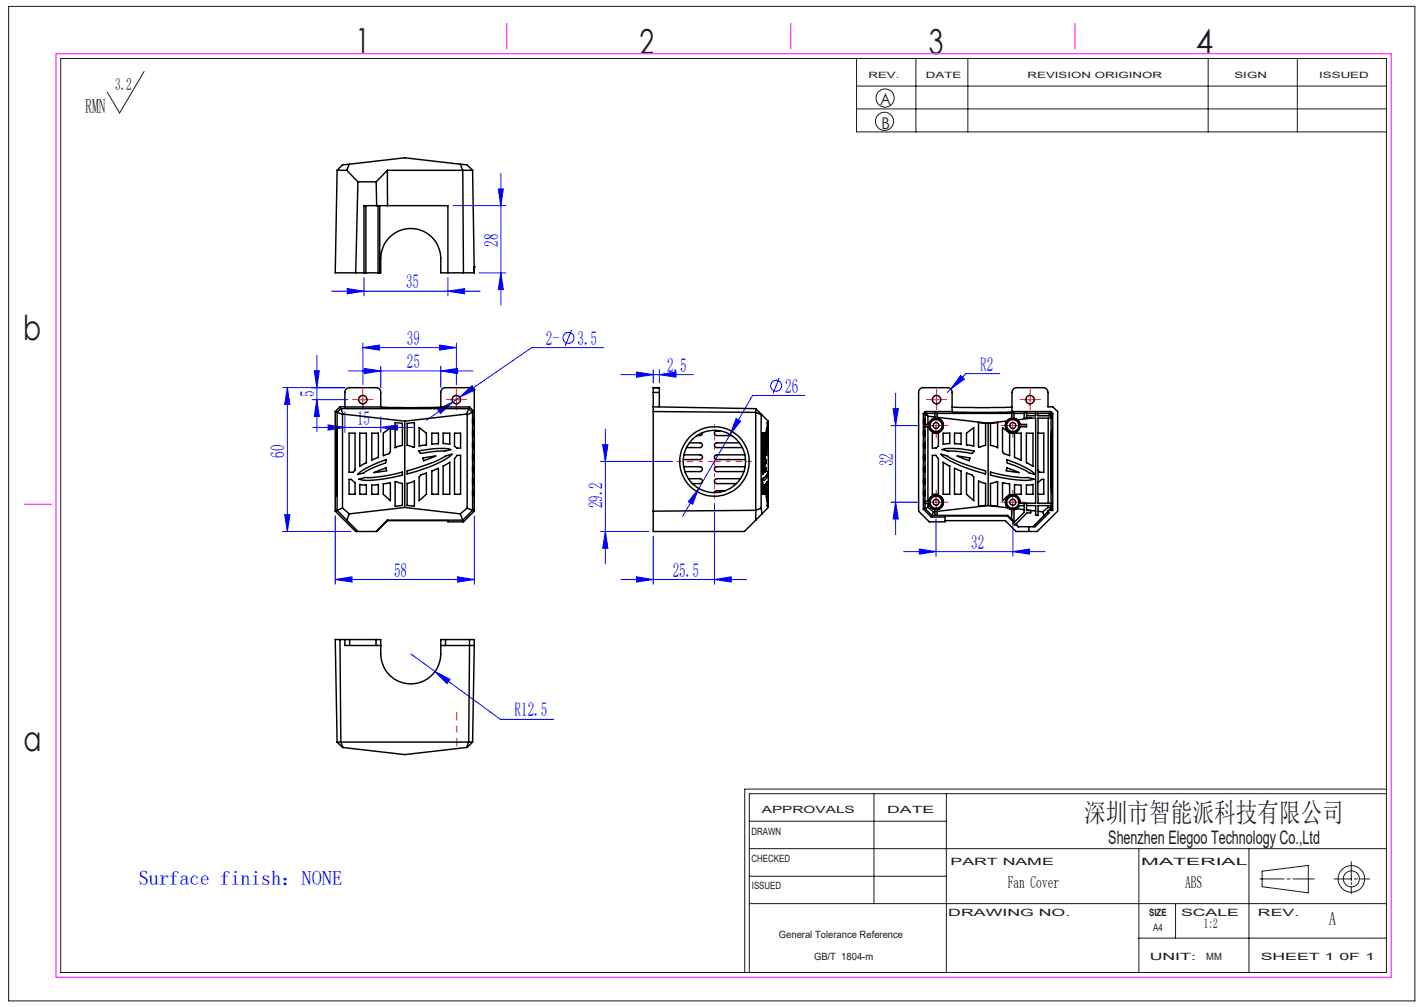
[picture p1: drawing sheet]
<svg xmlns="http://www.w3.org/2000/svg" width="297mm" height="210mm" viewBox="0 0 297 210" stroke-linecap="round" stroke-linejoin="round" font-family="sans-serif">
<g fill="none" stroke="#00f" stroke-width=".21">
<path d="M103.9 39.4h1.1l-.5 3.5zM104.5 36.2v27.4M75.9 57.9v3.8M93.4 57.9v3.8M94.4 42.9h11.1M99.9 56.9h5.6M104.5 56.9l.5 3.5h-1.1zM65.5 77.3h1.1l-.5 3.5zM66.1 74.1v16M69.2 60.7h31M72.4 60.2l3.5 .5-3.5 .6zM72.7 77.4h25.9"/>
<path d="M75.7 72.5l3.5-.5v1zM75.7 72.5h19.5M75.7 71.5v8.7M75.9 76.8l3.5 .6-3.5 .5zM79.4 76.4v4.4M91.7 72l3.5 .5-3.5 .5zM91.9 77.4l3.5-.6v1.1zM91.9 76.4v4.4M93.4 60.7l3.5-.5v1.1zM95.2 71.5v8.7M119.2 68.8l-1.3 3.3M125.9 72.5h-15l-15 10.3"/>
<path d="M129.5 78.1h15.1M132.8 77.6l3.4 .5-3.4 .6zM136.2 77.1v2.7M137.5 78.1l3.5-.5v1.1zM137.5 77.1v2.7M162.5 78.8l-1.3 3.3M200.4 78.3l.8 .7-2.9 2.1zM208.5 77.9h-7l-3.2 3.2M58.9 80.8h13M59.9 80.8l.6 3.5h-1.1zM59.9 80.8v30M65.1 83.4h7.4"/>
<path d="M65.2 89.1h20.9M66.1 83.4l.5 3.4h-1.1zM68.4 88.6l3.5 .5-3.5 .6zM71.9 85.9v4.3M79.4 89.1l3.5-.5v1.1zM79.4 86.9v3.3M91.3 85.4l3.1-1.6-2.5 2.4zM94.4 83.8l-5.5 3.9M95.9 82.8l2.6-2.4 .6 .9zM95.9 82.8l-1.5 1M125.2 96.2h15.1M125.7 92.7h1.1l-.5 3.5z"/>
<path d="M126.3 89.5v28.1M152.3 90.6l-6.6 11.3M153.5 87.3l1 .5-2.2 2.8zM167.9 82.5h-10.9l-4.7 8.1M185.8 88.8h5.9M186.3 85.2h1.1l-.6 3.6zM186.8 82v29.5M198.3 81.1l-.7 .7M58.9 110.8h14.3M59.4 107.3h1.1l-.6 3.5zM69.9 107.6v14.2M98.9 107.6v14.2"/>
<path d="M125.2 110.8h10.1M126.3 110.8l.5 3.5h-1.1zM136.2 111.8v10M145.7 101.9l-1.2 3.3-1-.6zM145.7 101.9l-3.3 5.8M149 105v16.8M185.8 104.7h5.9M186.8 104.7l.6 3.5h-1.1zM188.5 115h29.4M191.7 114.5l3.5 .5-3.5 .6zM195.2 108.2v7.8M211.2 115l3.5-.5v1.1z"/>
<path d="M211.2 108.2v7.8M69.9 120.9l3.5-.6v1.1zM69.9 120.9h29M85.7 136.4l5 3.6M95.4 120.3l3.5 .6-3.5 .5zM129.5 120.9h26.2M132.8 120.3l3.4 .6-3.4 .5zM149 120.9l3.5-.6v1.1zM90.7 140l3.2 1.7-.7 .8zM90.7 140l13.7 10h11.1"/>
<circle cx="118.6" cy="70.5" r="1.14"/>
<circle cx="161.9" cy="80.4" r="1.15"/>
</g>
<g fill="none" stroke="#191924" stroke-width=".21">
<path d="M1.8 1.3h293.3v207.4h-293.3zM12.7 12.2h276.5v190.6h-276.5zM30.1 14.9l-5.2 8.7-2.5-4.4M178.6 12.2v15.3h110.6M178.6 17.9h110.6M191 12.2v15.3M201.9 12.2v15.3M252 12.2v15.3M270.6 12.2v15.3M178.6 22.7h110.6M156.3 177h132.9M156.3 171.3h41.1"/>
<path d="M182.3 165.5v22.9M197.4 165.5v37.3M237.5 177v25.8M260.5 177v25.8M281.8 179.7v4M289.2 165.5h-132.9v37.3M289.2 164.6h-133.9v38.2M156.3 188.4h132.9M156.3 182.7h41.1M237.5 195.6h51.7M245.2 188.4v7.2M262.8 183.3h5"/>
<path d="M263.2 181.7l9.7-1.2v5.7l-9.7-1.3zM268.4 183.3h.7M269.7 183.3h4.4M278.2 183.3h3.6M281.8 184v.4M281.8 184.8v1.6M282.5 183.3h.6M283.7 183.3h1.9"/>
<circle cx="184.5" cy="25.3" r="1.9"/>
<circle cx="184.6" cy="20.4" r="1.89"/>
<circle cx="281.9" cy="183.3" r="1.68"/>
<circle cx="281.9" cy="183.3" r="2.77"/>
</g>
<path d="M146.5 96.2h-5.2M149 93.7v-5.2M149 98.7v5.3M151.5 96.2h5.3" fill="none" stroke="#f00" stroke-width=".21" stroke-dasharray="30.5 1.3 1.3 1.3" stroke-dashoffset="29.8"/>
<g fill="none" stroke="#f00" stroke-width=".21" stroke-dasharray="30.5 1.3 1.3 1.3">
<path d="M74.4 83.3h-.8M75.7 84.6v.8M75.7 82.1v-.9M76.9 83.3h.9M93.9 83.3h-.8M95.2 84.6v.8M95.2 82.1v-.9M96.4 83.3h.9M194 88.7h-1.3M194.1 83.3h-.9M195.2 87.5v-1.3M195.2 90v1.2"/>
<path d="M195.3 82.1v-.9M195.3 84.6v.8M196.5 88.7h1.2M196.6 83.3h.9M210 88.7h-1.3M211.2 87.5v-1.3M211.2 90v1.2M212.5 88.7h1.2M213.6 83.3h-.9M214.8 82.1v-.9M214.8 84.6v.8M216.1 83.3h.9"/>
<path d="M194 104.7h-1.3M195.2 103.5v-1.3M195.2 106v1.2M196.5 104.7h1.2M210 104.7h-1.3M211.2 103.5v-1.3M211.2 106v1.2M212.5 104.7h1.2"/>
</g>
<g fill="none" stroke="#f00" stroke-width=".21">
<path d="M74.4 83.4h2.5M75.7 82.1v2.5M93.9 83.4h2.5M95.2 82.1v2.5M147.7 96.2h2.5M149 95v2.5M194 88.8h2.5M194.1 83.4h2.5M195.2 87.5v2.5M195.3 82.1v2.5M210 88.8h2.5M211.2 87.5v2.5"/>
<path d="M213.6 83.4h2.5M214.8 82.1v2.5M194 104.7h2.5M195.2 103.5v2.5M210 104.7h2.5M211.2 103.5v2.5"/>
</g>
<path d="M95.3 155.6v-7" fill="none" stroke="#f00" stroke-width=".21" stroke-dasharray="30.5 1.3 1.3 1.3" stroke-dashoffset="28.9"/>
<path d="M11.7 11.2h278.5v192.6h-278.5zM105.7 4.9v5.3M164.9 4.9v5.3M224.2 4.9v5.3M5 105.2h5.8" fill="none" stroke="#f0f" stroke-width=".21"/>
<g fill="#00f">
<path d="M137.5 78.1l3.5-.5v1.1zM132.8 77.6l3.4 .5-3.4 .6z"/>
<path d="M91.3 85.4l.6 .8 2.5-2.4zM95.9 82.8l3.2-1.5-.6-.9zM145.7 101.9l-2.2 2.7 1 .6zM153.5 87.3l-1.2 3.3 2.2-2.8zM200.4 78.3l-2.1 2.8 2.9-2.1zM90.7 140l2.5 2.5 .7-.8z"/>
<path d="M72.4 60.2l3.5 .5-3.5 .6zM93.4 60.7l3.5-.5v1.1z"/>
<path d="M75.7 72.5l3.5-.5v1zM91.7 72l3.5 .5-3.5 .5zM69.9 120.9l3.5-.6v1.1zM95.4 120.3l3.5 .6-3.5 .5zM75.9 76.8l3.5 .6-3.5 .5zM91.9 77.4l3.5-.6v1.1zM68.4 88.6l3.5 .5-3.5 .6zM79.4 89.1l3.5-.5v1.1z"/>
<path d="M125.7 92.7h1.1l-.5 3.5zM126.3 110.8l.5 3.5h-1.1z"/>
<path d="M186.3 85.2h1.1l-.6 3.6zM186.8 104.7l.6 3.5h-1.1zM103.9 39.4h1.1l-.5 3.5zM104.5 56.9l.5 3.5h-1.1z"/>
<path d="M59.9 80.8l.6 3.5h-1.1zM59.4 107.3h1.1l-.6 3.5zM65.5 77.3h1.1l-.5 3.5zM66.1 83.4l.5 3.4h-1.1z"/>
<path d="M132.8 120.3l3.4 .6-3.4 .5zM149 120.9l3.5-.6v1.1zM191.7 114.5l3.5 .5-3.5 .6zM211.2 115l3.5-.5v1.1z"/>
</g>
<g fill="none" stroke="#000" stroke-width=".3">
<path d="M70.3 35.5l-.4 21.4h9.5v-3a6.3 6.3 0 0 1 6.3-6.3 6.3 6.3 0 0 1 6.2 6.3v3h7M70.3 35.5h2M72.3 35.5l2.3 2.4M72.8 34.2l11.6-1.3 11.6 1.3M72.8 34.2l-.5 1.3M72.8 34.2l-1.4 .2-1.1 1.1M74.6 37.9l-.4 19M74.6 37.9h3.9M78.5 37.9l.1 5M80.8 35.5h17.8M80.8 35.5l-2.3 2.4M80.8 35.5v7.4"/>
<path d="M96 34.2l.5 1.3 .2 21.4M96 34.2l1.4 .2 1.2 1.1M98.6 35.5l.3 21.4M75.9 56.9v-14h17.5v14M76.3 42.9v14M78.8 42.9v14M79.2 42.9v14M98.9 55.7h.1M98.9 55.7v1.2M69.9 85.8v20.8M69.9 85.8l.4 .2M70.2 89.1v.1"/>
<path d="M70.2 89.1l.1 3.7-.1 10.6M70.2 89.1l-.1-.1-.1 3.1 .1 11.4 .1-.1M70.3 86l1.1 .5M70.3 86v20.4M70.9 84.8l.2 .4M70.9 84.8h1M70.9 84.8l-1 1M71.1 85.2l.4 1.2M71.1 85.2h26.7M71.1 85.2l-.8 .8M71.4 86.5v19.5M71.5 86.4l12.9 1.4"/>
<path d="M71.5 86.4l-.1 .1M72.2 81.1l.5-.3h5.7a.96 .96 0 0 1 1 1v3.1h-7.5v-3.3zM72.8 100h.5l.7 .6v2.5h-1.2zM72.8 90.3h1.2v7.7l-.3 .5h-.9zM74.6 98.9l.6-.5 1.5-.9 3.8-1.7-.1 .7-2.5 1-2.1 1.1zM74.9 99.9l1.2-.3a26.8 26.8 0 0 0 7.8-1.1v.6a23.1 23.1 0 0 1-8.7 .9zM75 90.3h1.4v6.2l-1.4 .8zM77.5 90.3h1.4v5.1l-1.4 .5zM78 98.6l2.5-1 .1 .6zM79.4 84.9l4.9 .1 7.6-.1M79.9 90.3l1.5-1.1-.1 5.1a1.04 1.04 0 0 1-1 .6l-.4 .1zM82.4 88.1l1.5 .2v4.6l-1.5 .5z"/>
<path d="M84.4 87.8v18M84.9 88.3l1.5-.2v5.1l-1.5-.3zM84.9 98.2l2.5-.7a20.2 20.2 0 0 0 5.6-2.4l1.3-.4-.3 .3a24.8 24.8 0 0 1-9.1 3.8zM87.3 94l4.5-.5h1.5l.7 .3-1.3 .3-2.4 .1-2.6 .4zM87.4 89.2l1.5 1.1v2.5l-1.5 .2zM87.7 99.1l1.2-.4v4.4l-1.5 1.3v-4.9zM88.2 95.5l2.7-.4-2.5 1zM90.1 98.2l1.3-.5v5.4h-1.3zM90.1 90.3h1.3v2.2l-1.3 .1zM91.9 84.9v-3.1a.96 .96 0 0 1 1-1h5a.96 .96 0 0 1 1 1v24.8M91.9 84.9h6M92.4 97.2l1.4-.8v6.7h-1.4z"/>
<path d="M92.4 90.3h1.4v2.3l-1.4-.1zM94.8 90.3h1.3v3.1h-.8l-.5-.3zM95.3 95h.8v8.1h-1.3v-7.5zM97.3 86.4l-12.9 1.4M97.3 86.4l.1 .1M97.4 86.5v19.5M97.8 85.2l-.5 1.2M97.8 85.2l.8 .8M97.9 84.9l1 .9-.3 .2M97.9 84.9l-.1 .3M98.6 87.3h.3v1h-.3zM98.6 89.8h.3v1h-.3z"/>
<path d="M98.6 94.9h.3v.9h-.3zM98.6 92.3h.3v1h-.3zM98.6 97.3h.3v1h-.3zM98.6 99.8h.3v1.1h-.3zM98.6 86l-1.2 .5M98.6 86v20.4M98.7 87.3v1M98.7 89.8v1M98.7 94.9v.9M98.7 92.3v1M98.7 97.3v1M98.7 99.8v1.1"/>
<path d="M136.2 81.8v-1h1.3v1M136.2 81.8v29h19.1l3.6-3.6M136.2 84.8l21.4 .4M136.2 85.8l21.4 .2 1.1 .5M136.2 81.8h1.3M137.5 81.8v3.1M142.6 97.3h3.4a.51 .51 0 0 1 .5 .5 .51 .51 0 0 1-.5 .5h-3.2M142.7 94.9h3.3a.49 .49 0 0 1 .5 .4 .49 .49 0 0 1-.5 .5h-3.5M143.6 99.8h2.4a.51 .51 0 0 1 .5 .5 .51 .51 0 0 1-.5 .6h-1.6M143.8 92.3h2.2a.49 .49 0 0 1 .5 .5 .49 .49 0 0 1-.5 .5h-2.8M146.5 90.2l-.2 .6h-.9M150.1 89.8h-.6a.49 .49 0 0 0-.5 .5 .49 .49 0 0 0 .5 .5h3.1"/>
<path d="M154.2 92.3h-4.7a.49 .49 0 0 0-.5 .5 .49 .49 0 0 0 .5 .5h5.3M154.4 99.8h-4.9a.51 .51 0 0 0-.5 .5 .51 .51 0 0 0 .5 .6h4.1M155.4 94.9h-5.9a.49 .49 0 0 0-.5 .4 .49 .49 0 0 0 .5 .5h6M155.4 97.3h-5.9a.51 .51 0 0 0-.5 .5 .51 .51 0 0 0 .5 .5h5.7M157.6 85.2v23.3M157.6 85.2l2.6 2.6v18l-1.3 1.4M158.7 86.4v19.6M158.9 100l.2 .6v2.5h-.2zM158.9 90.3h.2l-.1 8.2h-.1zM158.9 98h.2M159.1 98.6h.1M159.2 90.3h.1v6.2l-.1 .8z"/>
<path d="M159.2 96.5h.1M159.3 99.6h.1M159.5 95.4h.1M159.6 96.5h.2M159.6 95.4v-5.1h-.1v5.6l.1-.5M159.6 95.4h.1M159.6 98.2h.2M159.7 95h.1M159.7 94.6h.2M159.7 94.2h.2M159.8 96.5v-.7l-.7 3.1 .1-.3M159.8 96.5l-.6 2.1"/>
<path d="M159.8 97.6v.6l-.3 .4zM159.8 99.1h.4M159.9 94.6l-.2 .4M159.9 94.2v.4M159.9 94.2v-5l-.2 1.1v4.7M160 88.3h.2M160 92.9h.2M160.2 88.3l-.2-.2v5.3l.2-.5M160.2 99.1v-.6l-.5 .9-.4 .2M160.2 99.1l-.5 .8-.3 .3-.3-.3 .2-.3M160.2 88.3v4.6M192.6 86.2v20"/>
<path d="M192.6 86.2l.7 .3M192.7 87.3h.1v1h-.2zM192.7 89.8h.1v1h-.2zM192.7 92.3h.1v1h-.2zM192.7 94.9h.1v.9h-.2zM192.7 97.3h.1v1h-.2zM192.7 99.8h.1v1.1l-.2-.1zM192.8 87.4l.1-.1v1h-.1zM192.8 94.9h.1v.9h-.1zM192.8 92.3h.1v1h-.1zM192.8 99.9l.1-.1v1.1l-.1-.1zM192.8 89.8h.1v1h-.1z"/>
<path d="M192.8 97.3h.1v1h-.1zM193 85.8h5.6M193 85.8l-.4 .4M193 85.8l.1 .4M193.1 86.2h20.5M193.1 86.2l-.2 .2v19.6M193.1 86.2l.2 .3M193.3 86.5l.2 .3M193.5 86.8v1.7M193.5 89v15.5M193.5 86.8l1.5 .2M194.5 95h.7l.5 .6v7.5h-1.2z"/>
<path d="M194.5 90.3h1.2v2.8l-.5 .3h-.7zM195 86.2v1.1a1.53 1.53 0 0 0-1.3 1.2h-.8M195 87.2l-.8 .4-.5 .9M195.5 86.2v1.1a1.5 1.5 0 0 1 .8 2.5 1.5 1.5 0 0 1-2.6-.8h-.8M195.5 87.2a1.55 1.55 0 0 1 .9 2.6 1.55 1.55 0 0 1-2.7-.8M195.5 87l10.6 1.3M196.3 94.7l1.2 .4 .5 .3a36.4 36.4 0 0 0 7.6 2.8v.6a25.8 25.8 0 0 1-9.1-3.8zM196.5 93.8l.7-.3h1.5l4.5 .5-.4 .6-2.6-.4-2.4-.1zM196.7 96.4l1.4 .8v5.9h-1.4zM196.7 90.3h1.4v2.2l-1.4 .1zM198.6 84.9l4.8 .1 7.7-.1M199.1 90.3h1.3v2.3l-1.3-.1z"/>
<path d="M199.1 97.7l1.3 .5v4.9h-1.3zM199.6 95.1l2.7 .4-.2 .6zM201.6 98.7l.4 .1a1.22 1.22 0 0 1 1.1 .7v4.9l-1.5-1.3zM201.6 90.3l1.5-1.1v3.8l-1.5-.2zM204.1 88.1l1.5 .2v4.6l-1.3 .4-.2-.1zM206.1 88.3v17.1M206.6 88.3l1.5-.2v5.3l-1.5-.5zM206.6 98.5l3.1 .7a17.8 17.8 0 0 0 4.7 .4l1.3 .3-.8 .2a25.1 25.1 0 0 1-8.3-1zM209.1 89.2l1.5 1.1v4.7l-.4-.1a1.19 1.19 0 0 1-1.1-.7zM210 95.8l3.9 1.7a5.1 5.1 0 0 1 2 1.4l-1.2-.3-2.1-1.1-2.5-1zM210 87.8a1.55 1.55 0 0 0 .6 2.4 1.55 1.55 0 0 0 2.2-1.2M210 97.6l2.5 1-2.6-.4z"/>
<path d="M210 87.8l-3.9 .5M211 86.2v1.1a1.5 1.5 0 0 0-.8 2.5 1.5 1.5 0 0 0 2.5-.8M211 87.2l-.5 .1-.5 .5M211.1 85.8h8.1M211.5 86.2v1.1a1.53 1.53 0 0 1 1.2 1.2M211.5 87.2l.7 .4M211.6 90.3h1.4v5.6l-1.4-.5zM212.2 87.6l.6 .9M212.7 88.5h1.4v.5h-1.4M214.1 90.3h1.3v7l-1.3-.8zM214.1 86.2h4.9M214.1 87.2v-1.2h-.5v1.2h2.4v17.7h-3.3"/>
<path d="M215.1 87.2l-2.9 .4M216 86.2v.5h-1.9M216.5 90.3h1.2v8.2h-.9l-.3-.5zM216.5 86.2v.5h2.7M216.5 98.1v2.5M218.6 87.2v17.7M218.9 86.5l-.2 .2M219 86.2l.2 .2v20.1M219 86.2l-.1 .3M219.2 85.8l-.2 .4M219.2 85.8l.4 .4M219.2 87.2h-2.7v3.1"/>
<path d="M219.4 89.7l.1 2.8-.1 10.2-.1-2.7zM219.6 86.2v20.3h-1v.5h.2l-2.9 2.8h-3.6l-.5-.5M219.6 86.2l-.7 .3M69.9 106.6l4.3 4.2h4.4l2.2-2.2M70.2 103.3h.1M70.3 106.4l2 2.1M70.3 106.4l-.4 .2M71.4 106l1.4 1.2M71.4 106l-1.1 .4M72.3 108.5l2.3 2.3M72.8 107.2l-.5 1.3M75 101l1.4 .2v1.9h-1.4z"/>
<path d="M77.5 101.2l1.4-.2v2.1h-1.4zM79.9 100.9l1.5-.2v3.7l-1.5-1.3zM80.8 108.5h15.7M80.8 108.5l-2.3 2.3M80.8 108.5v.1M80.8 108.6h12.6v.2h3.3M82.4 100.5l1.5 .3v4.6l-1.5 .2zM84.4 105.8l-11.6 1.4M84.4 105.8l11.6 1.4M84.9 100.8l1.5-.5v5.3l-1.5-.2zM96 107.2l.5 1.3M96.5 108.5l.2 .3"/>
<path d="M97.4 106l-1.4 1.2M97.4 106l1.2 .4M98.6 102.3h.3v1h-.3zM98.6 106.4l-2.1 2.1M98.6 106.4l.3 .2M98.7 102.3v1M98.9 106.6l-2.2 2.2M151.2 102.3h-1.8l-.4 .4M158.7 106l-1.1 .4-21.4 .2M158.7 106l.2 1.2M158.9 100.6h.2M159.2 101l.1 .2v1.9h-.1z"/>
<path d="M159.2 101.2h.1M159.3 101.2h.1M159.5 101.2l.1-.1v2h-.1zM159.6 101v.1M159.9 100.7v3.7l-.2-1.3v-2.2zM160 105.4h.2M160 100.8h.2M160.2 100.8l-.2-.4v5.2l.2-.2M160.2 100.8v4.6M192.6 106.2l1.6 1.6M192.7 102.3h.1v1h-.2zM192.8 102.3h.1v1h-.1z"/>
<path d="M192.9 105h.8a1.53 1.53 0 0 0 1.3 1.2v1.3M192.9 104.5h.8a1.5 1.5 0 0 1 2.6-.8 1.5 1.5 0 0 1-.8 2.5v1.3M192.9 106l-.3 .2M192.9 106l1.5 1.5M193.5 105v.8M193.5 105.8l-.6 .2M193.5 105.8l1.2 .9M193.7 104.5a1.53 1.53 0 0 1 2.6-.8 1.53 1.53 0 0 1-.8 2.5M193.7 105l.5 .9 .8 .3M194.2 107.8h2.9M194.4 107.5h15.7M194.4 107.5l-.2 .3"/>
<path d="M194.7 106.7l-.3 .8M195 106.7h-.3M204.1 100.3l1.5 .5v4.6l-1.5 .2zM206.1 105.4l4.1 .5M206.1 105.4l-10.6 1.2M206.6 100.8l1.5-.3v5.1l-1.5-.2zM209.1 100.7l1.5 .2v2.2l-1.5 1.3zM210.1 107.6h-13v1.2h-3.3l-2.2-2.2v-24.8a.96 .96 0 0 1 1-1h5a.96 .96 0 0 1 1 1v4.1l3.3 .1 9.2-.1v-4.1a1.02 1.02 0 0 1 1-1h5.5a.96 .96 0 0 1 1 1v3h1l1 1v20.8l-4.3 4.2h-4.4l-2.2-2.2h-12.6M210.1 107.6l1.4 1.4M210.1 107.5v.1M210.1 107.5l.9 .8M210.2 105.9l.8 .4"/>
<path d="M211.5 108.8l.1 .1M211.6 101l1.4 .2v1.9h-1.4zM211.9 109.2l.5 .6M211.9 106.1l-.4 .2M211.9 106.1l1.7 .2M212.6 105.4l-.7 .7M212.7 104.9a1.5 1.5 0 0 0-1.2-1.7 1.5 1.5 0 0 0-1.7 1.3 1.5 1.5 0 0 0 1.2 1.7v2.1M212.8 104.9a1.55 1.55 0 0 0-2.1-1.6 1.55 1.55 0 0 0-.5 2.6M213.6 105.4h-1.1a1.31 1.31 0 0 1-1 .8v2.7l-.5-.6M213.6 104.9v1.9l-2.3 2.3 .4 .4 2.5-2.5h.8v-.5M214.1 101.2l1.3-.2v2.1h-1.3zM214.1 105.4h1.9v2.1h.5v-2.1h2.7"/>
<path d="M214.1 104.9v1.6h.9M214.1 106.4l.8 .1M214.6 109.8v1M215 106.5l1 .1M216.5 100.6l.7-.6h.5v3.1h-1.2zM216.5 103.1v1.8h2.7M216.5 106.6l1 .1M217.5 106.7l.3 .8M217.8 107.5l-2.4 2.3M218.6 106.7l-.8 .8M218.6 105.8l.6 .2-.4 .5M218.6 105.8l-1.1 .9"/>
<path d="M218.6 105.4v.4M70.9 133.4l.2 21.4 .4 1.1M71.9 133.4v1.2h1M71.9 133.4h1M71.9 133.4h-2l.4 21.4M72.9 134.6h5.5M72.9 133.4h5.5M72.9 133.4v1.2M78.4 133.4h1v3a6.3 6.3 0 0 0 6.3 6.2 6.3 6.3 0 0 0 6.2-6.2v-3h1M78.4 134.6h1M78.4 133.4v1.2M91.9 134.6h1"/>
<path d="M92.9 134.6h5M92.9 133.4v1.2M92.9 133.4h5M97.9 134.6h1M97.9 133.4h1v1.2M97.9 133.4v1.2M97.9 134.6l-.1 20.2-.5 1.1M98.9 134.6l-.3 20.2M70.3 154.8h28.3M70.3 154.8l1.2 1.1M71.5 155.9l12.9 1.5 12.9-1.5M98.6 154.8l-1.3 1.1"/>
<circle cx="75.7" cy="83.3" r=".87"/>
<circle cx="95.2" cy="83.3" r=".88"/>
<circle cx="149" cy="96.2" r="6.5"/>
<circle cx="149" cy="96.2" r="7.2"/>
<circle cx="195.2" cy="88.7" r="1.25"/>
<circle cx="195.2" cy="88.7" r=".62"/>
<circle cx="195.3" cy="83.3" r=".87"/>
<circle cx="211.2" cy="88.7" r="1.24"/>
<circle cx="211.2" cy="88.7" r=".63"/>
<circle cx="214.8" cy="83.3" r=".88"/>
<circle cx="195.2" cy="104.7" r="1.26"/>
<circle cx="195.2" cy="104.7" r=".62"/>
<circle cx="211.2" cy="104.8" r="1.25"/>
<circle cx="211.2" cy="104.7" r=".63"/>
</g>
<g font-size="7.2" fill="#191924">
<text x="74.1" y="11">1</text>
<text x="133.4" y="11.2">2</text>
<text x="193.7" y="11.3">3</text>
<text x="249.4" y="11.3">4</text>
<text x="4.8" y="70.9">b</text>
<text x="4.9" y="156.5">a</text>
</g>
<text font-size="5.6" fill="#191924" x="226.2" y="171.5">深圳市智能派科技有限公司</text>
<text font-size="4.2" fill="#191924" x="17.8" y="23.5">RMN</text>
<text font-size="4.2" fill="#00f" x="28.9" y="184.6">Surface finish：NONE</text>
<g font-size="4.1" fill="#00f">
<text x="103.9" y="51.4" transform="rotate(-90 103.9 51.4)">28</text>
<text x="84.7" y="60.1">35</text>
<text x="84.9" y="71.9">39</text>
<text x="113.9" y="71.9">2-</text>
<text x="120.5" y="71.9">3.5</text>
<text x="84.9" y="76.8">25</text>
<text x="139.2" y="77.5">2.5</text>
<text x="204.4" y="77.3">R2</text>
<text x="65.5" y="82.8" transform="rotate(-90 65.5 82.8)">5</text>
<text x="163.8" y="81.9">26</text>
<text x="74.5" y="88.6">15</text>
<text x="59.4" y="95.5" transform="rotate(-90 59.4 95.5)">60</text>
<text x="186.3" y="97.3" transform="rotate(-90 186.3 97.3)">32</text>
<text x="125.7" y="106" transform="rotate(-90 125.7 106)">29.2</text>
<text x="202.6" y="114.4">32</text>
<text x="82.2" y="120.2">58</text>
<text x="140.3" y="120.2">25.5</text>
<text x="107.3" y="149.4">R12.5</text>
</g>
<g font-size="3.9" fill="#191924">
<text x="231.2" y="176">Shenzhen Elegoo Technology Co.,Ltd</text>
<text x="277.2" y="193">A</text>
</g>
<text font-size="3.5" fill="#191924" x="24" y="18.7">3.2</text>
<g font-size="3.5">
<text x="210.2" y="185.1">Fan Cover</text>
<text x="247.2" y="185.1">ABS</text>
</g>
<g font-size="3.4" fill="#191924">
<text x="183.6" y="22">A</text>
<text x="183.8" y="27">B</text>
</g>
<text font-size="2.8" x="251.1" y="193.5">1:2</text>
<g font-size="2.1" fill="#191924">
<text x="158.9" y="169.5">APPROVALS</text>
<text x="185" y="169.5">DATE</text>
<text x="156.7" y="174.2">DRAWN</text>
<text x="156.7" y="179.7">CHECKED</text>
<text x="156.8" y="185.4">ISSUED</text>
<text x="198.2" y="180.4">PART NAME</text>
<text x="238" y="180.4">MATERIAL</text>
<text x="197.8" y="191">DRAWING NO.</text>
<text x="239.7" y="191">SIZE</text>
<text x="246.3" y="191">SCALE</text>
<text x="262.4" y="191">REV.</text>
<text x="162.4" y="195.6">General Tolerance Reference</text>
<text x="240.5" y="194.1">A4</text>
<text x="169.8" y="200.2">GB/T 1804-m</text>
<text x="239.8" y="200.2">UNIT:</text>
<text x="251.6" y="200.2">MM</text>
<text x="262.9" y="200.2">SHEET 1 0F 1</text>
</g>
<g font-size="1.8" fill="#191924">
<text x="181.1" y="16.3">REV.</text>
<text x="193.1" y="16.3">DATE</text>
<text x="214.3" y="16.3">REVISION ORIGINOR</text>
<text x="257.5" y="16.3">SIGN</text>
<text x="275.1" y="16.3">ISSUED</text>
</g>
</svg>
